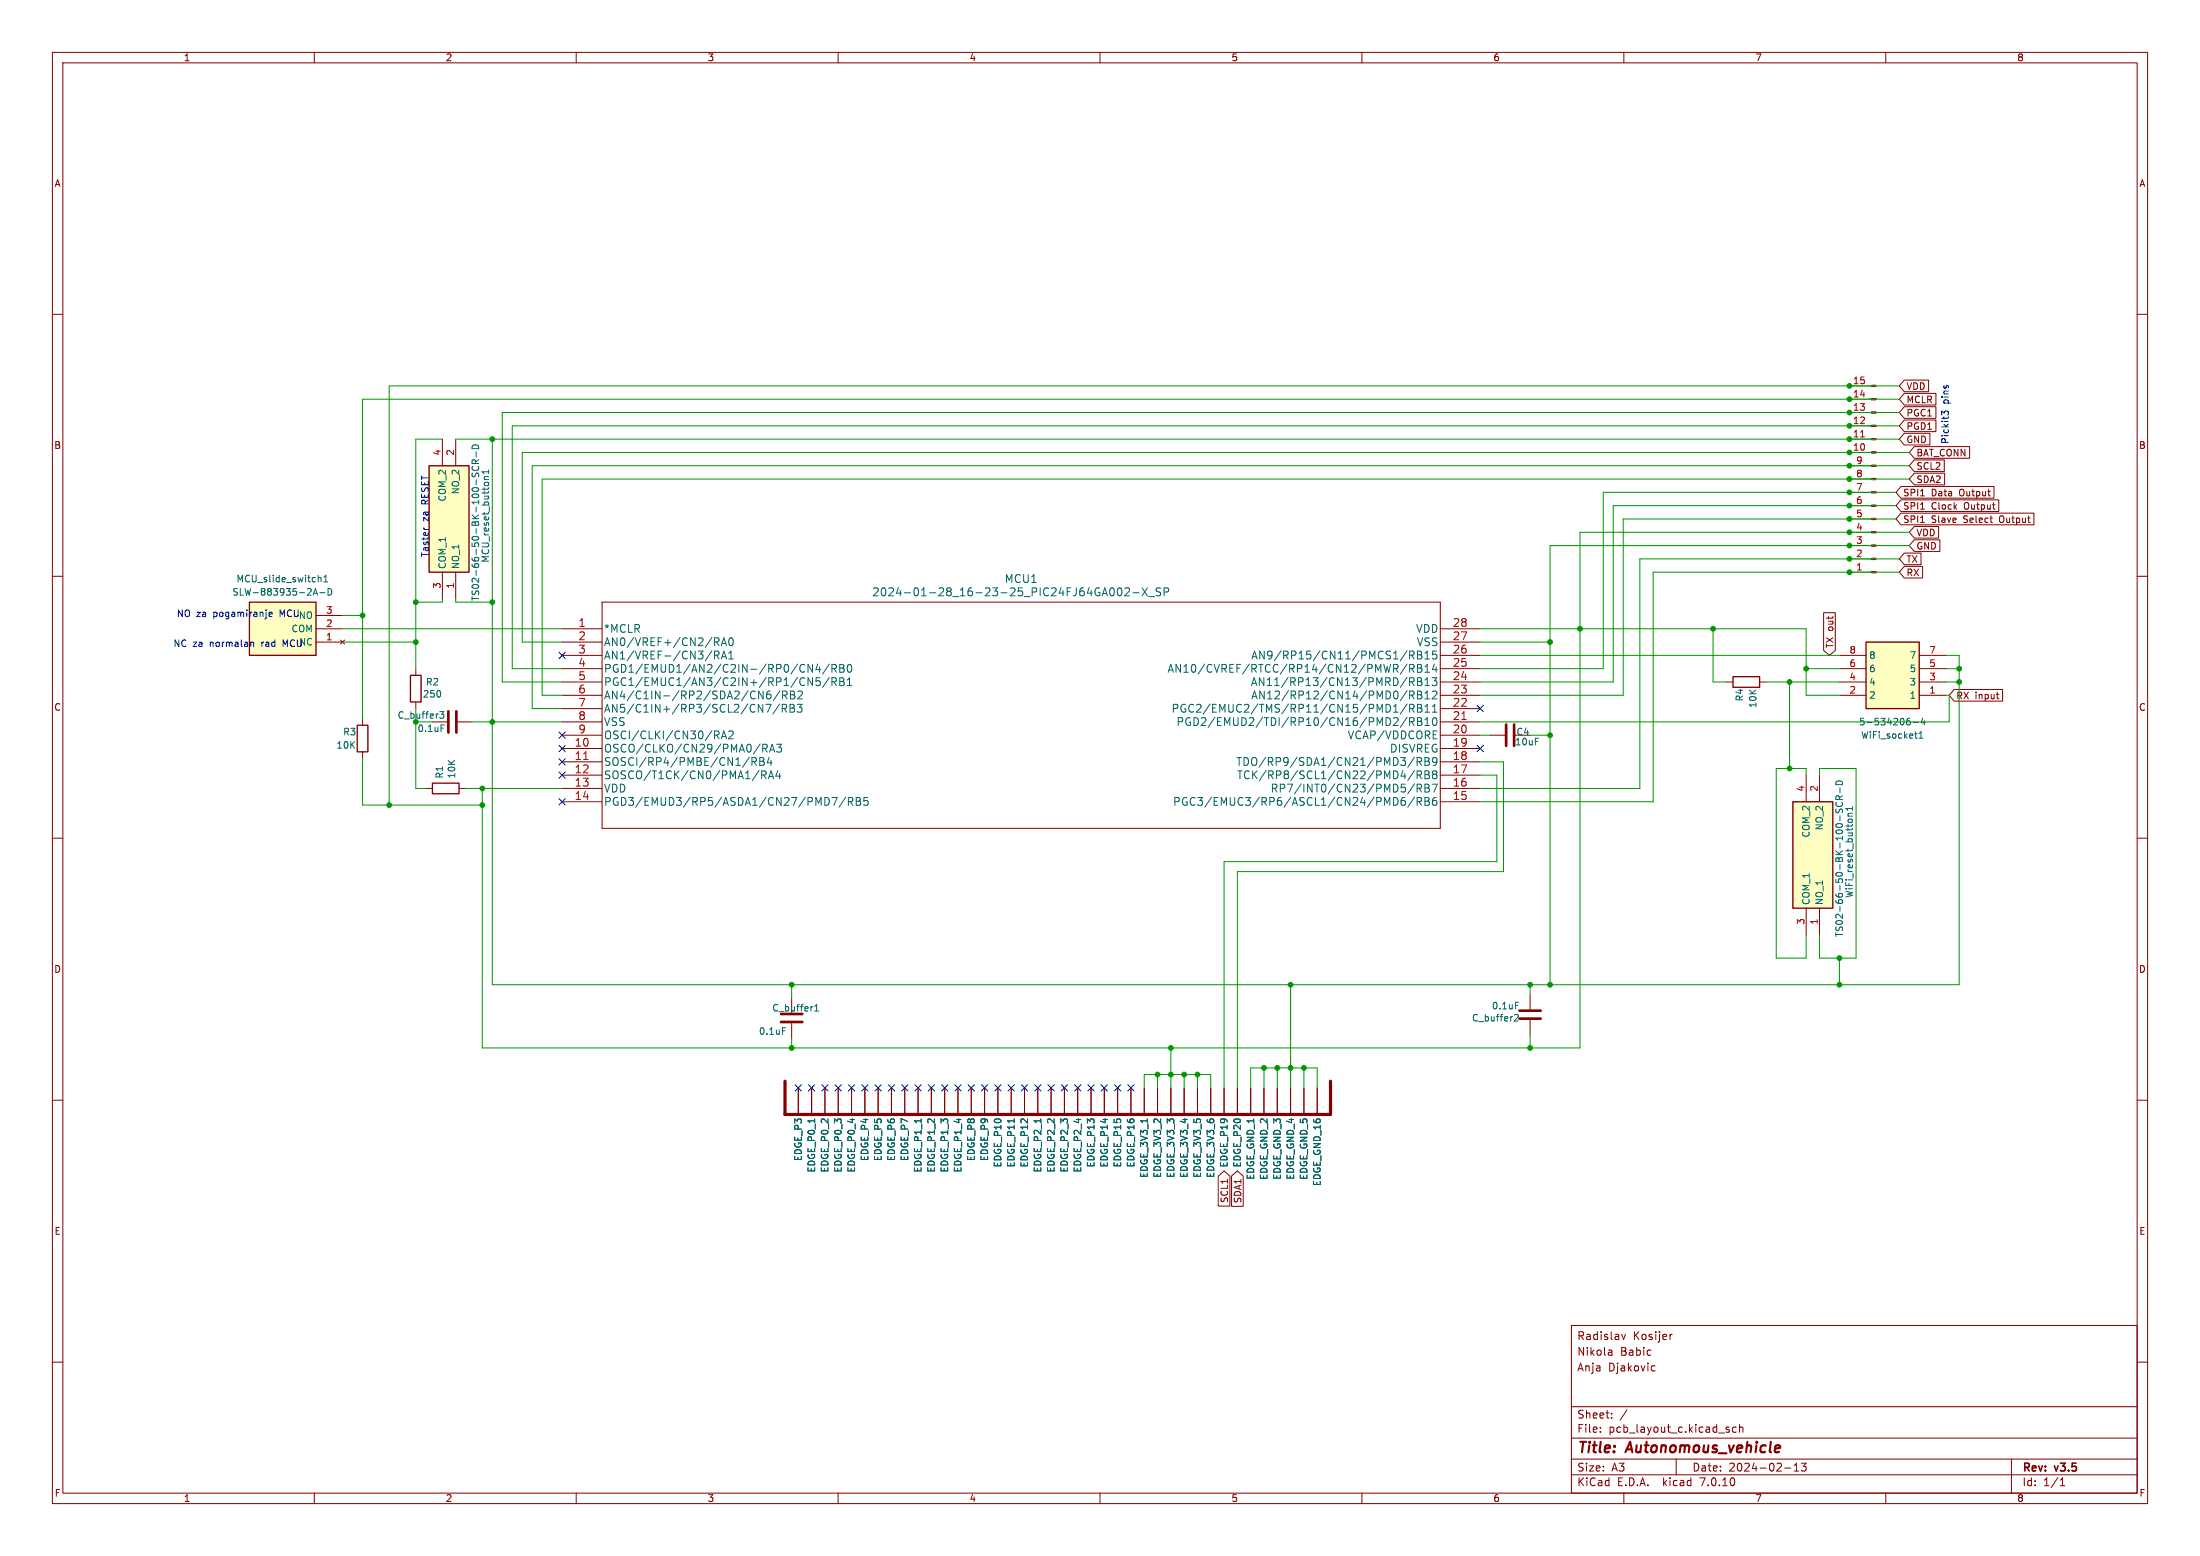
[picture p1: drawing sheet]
<svg xmlns="http://www.w3.org/2000/svg" width="420mm" height="297mm" viewBox="0 0 420 297" stroke-linecap="round" stroke-linejoin="round" font-family="sans-serif">
<g fill="none" stroke="#840000" stroke-width=".19">
<path d="M10 10h400v277h-400zM12 12h396v273h-396zM60 10v2M110 10v2M160 10v2M210 10v2M260 10v2M310 10v2M360 10v2M10 60h2M408 60h2M353.1 73.7h4.2"/>
<path d="M353.1 76.2h4.2M353.1 78.7h4.2M363.5 77.6h6.1v2.3h-6.1l-.9-1.2zM363.5 72.5h4.7v2.3h-4.7l-.9-1.1zM363.5 75.1h6.1v2.2h-6.1l-.9-1.1zM84.5 83.8v5.1M87 83.8v5.1M353.1 81.3h4.2M353.1 83.8h4.2M353.1 86.4h4.2M353.1 88.9h4.2M353.1 91.4h4.2"/>
<path d="M353.1 94h4.2M353.1 96.5h4.2M353.1 99.1h4.2M362.9 97.9h25.4v2.3h-25.4l-1-1.1zM362.9 95.4h18.7v2.2h-18.7l-1-1.1zM362.9 92.9h17.8v2.2h-17.8l-1-1.1zM363.5 82.7h4.9v2.2h-4.9l-.9-1.1zM363.5 80.2h6.1v2.2h-6.1l-.9-1.1zM365.4 90.3h5.8v2.3h-5.8l-.9-1.2zM365.4 87.8h5.8v2.2h-5.8l-.9-1.1zM365.4 85.2h10.6v2.3h-10.6l-.9-1.1zM366.6 99.7h.8"/>
<path d="M366.6 97.2h.8M366.6 94.7h.8M10 110h2M60.3 117.5h5.1M84.5 109.2v5.1M87 109.2v5.1M114.9 114.9h160.1v43.2h-160.1zM348.1 117h2.3v7.1l-1.2 1-1.1-1zM353.1 101.6h4.2M353.1 104.1h4.2M353.1 106.7h4.2M353.1 109.2h4.2"/>
<path d="M363.5 105.6h3.2v2.2h-3.2l-.9-1.1zM363.5 108.1h3.5v2.2h-3.5l-.9-1.1zM365.4 100.5h4.7v2.2h-4.7l-.9-1.1zM365.4 103h4.9v2.3h-4.9l-.9-1.2zM408 110h2M60.3 120h5.1M60.3 122.6h5.1M65 122.2l.8 .7M65.8 122.2l-.8 .7M69.2 137.2v1.2M79.4 127.6v1.3M79.4 134v1.3"/>
<path d="M82.5 137.8h2.8M87.4 137.8h2.8M107.3 130.2h7.6M107.3 132.7h7.6M107.3 127.6h7.6M107.3 125.1h7.6M107.3 137.8h7.6M107.3 120h7.6M107.3 122.6h7.6M107.3 135.3h7.6M275 130.2h7.6M275 132.7h7.6"/>
<path d="M275 127.6h7.6M275 125.1h7.6M275 137.8h7.6M275 120h7.6M275 122.6h7.6M275 135.3h7.6M329.6 130.2h1.2M335.9 130.2h1.3M351.2 130.2h5M351.2 132.7h5M351.2 127.6h5M351.2 125.1h5"/>
<path d="M366.4 130.2h5.1M366.4 132.7h5.1M366.4 127.6h5.1M366.4 125.1h5.1M373.1 131.6h9.2v2.2h-9.2l-1-1.1zM381.1 132.5h.5M381.3 133.3l.3 .1M10 160h2M69.2 143.5v1.3M81.3 150.5h1.2M87.6 150.5h1.3M107.3 140.3h7.6"/>
<path d="M107.3 150.5h7.6M107.3 142.9h7.6M107.3 145.4h7.6M107.3 148h7.6M107.3 153h7.6M275 140.3h7.6M275 150.5h7.6M275 142.9h7.6M275 145.4h7.6M275 148h7.6M275 153h7.6M284.5 140.3h2.8"/>
<path d="M344.8 148v5M347.3 148v5M408 160h2M344.8 173.4v5M347.3 173.4v5M151.1 190.5v2.8M151.1 195.3v2.8M292.1 189.9v2.8M292.1 194.7v2.8M10 210h2M152.4 207.6v5.1M154.9 207.6v5.1"/>
<path d="M157.5 207.6v5.1M160 207.6v5.1M162.6 207.6v5.1M165.1 207.6v5.1M167.6 207.6v5.1M170.2 207.6v5.1M172.7 207.6v5.1M175.3 207.6v5.1M177.8 207.6v5.1M180.3 207.6v5.1M182.9 207.6v5.1M185.4 207.6v5.1"/>
<path d="M188 207.6v5.1M190.5 207.6v5.1M193 207.6v5.1M195.6 207.6v5.1M198.1 207.6v5.1M200.7 207.6v5.1M203.2 207.6v5.1M205.7 207.6v5.1M208.3 207.6v5.1M210.8 207.6v5.1M213.4 207.6v5.1M215.9 207.6v5.1"/>
<path d="M218.4 207.6v5.1M221 207.6v5.1M223.5 207.6v5.1M226.1 207.6v5.1M228.6 207.6v5.1M231.1 207.6v5.1M233.7 207.6v5.1M236.2 207.6v5.1M238.8 207.6v5.1M241.3 207.6v5.1M243.8 207.6v5.1M246.4 207.6v5.1"/>
<path d="M248.9 207.6v5.1M251.5 207.6v5.1M408 210h2M232.6 224.5l1.1-1 1.1 1v5.7h-2.2zM235.1 224.5l1.1-1 1.1 1v5.8h-2.2zM10 260h2M300 253h108v32h-108zM307.2 257.7l.5 .1v.9M307.7 258.6l-.5 .1M307.7 258l-.5 .1M309.6 254.7l.3 1 .4-1M319.2 254.7l-.3 .1-.1 .2"/>
<path d="M408 260h2M300 278.5h108M300 274.5h108M300 268.5h108M305.5 273.2v.2M305.5 272.5v.1M307.7 270.5v.2M307.7 269.8v.1M310.6 269.1l-1.3 1.9M315.5 260.7l.4 .1M315.9 261.6l-.4 .1M320 278.5v3"/>
<path d="M329.7 272.9l.4 .1 .1 .2-.3 .2h-.2M329.7 272.4l.4 .1M331.4 272.5l-.4-.1-.3 .3 .2 .6h.5M332.1 272.5l.2-.1 .4 .1v.9M332.1 271.9v1.5M342.5 279.7l.4-.4v1.5M343.9 279.3h.9l-.5 .6 .4 .1v.6l-.2 .2-.6-.2M384 278.5v6.5M60 285v2M110 285v2M160 285v2M210 285v2"/>
<path d="M260 285v2M300 281.5h108M310 285v2M340.7 280.2h1.2M342.5 280.8h.9M360 285v2M393.3 283.6h.9M393.3 282.5l.4-.4v1.5"/>
</g>
<path d="M85.6 135.8v4M87.1 135.8v4M287.5 138.3v4.1M289.1 138.3v4.1M149.1 195.1h4.1M149.1 193.5h4.1M290.1 192.9h4M290.1 194.4h4" fill="none" stroke="#840000" stroke-width=".51"/>
<g fill="none" stroke="#006464" stroke-width=".19">
<path d="M90.2 90.3l-.1 .5 .3 .2 .3-.1 .2-.5h.4l.1 .1-.1 .5M90.2 89a.6 .6 0 0 0 .5 .9 .6 .6 0 0 0 .7-.6l-.1-.3M90.3 85a.66 .66 0 0 1 .8 0 .66 .66 0 0 1 .3 .6h-1.3zM90.8 88.5l-.1-.6-.2-.1h-.3l-.1 .7h1.3M90.9 86.2v1M90.9 91.6v.9M91.4 87.8l-.6 .4M93.3 91h-.8v.4M93.3 89.7v.7M93.3 90h-1.3l.4 .4M59.8 113.6l.4-1.3 .4 1.3M59.9 113.2h.6"/>
<path d="M60.8 110.3h.4l.1 .8M61.1 113.1h.9M61.8 111.1h.8M61.8 110.2l.4-.4v1.3M62.6 112.3a.64 .64 0 0 1 .8 .7 .64 .64 0 0 1-.8 .6zM212.1 112.3l.1-.1a.81 .81 0 0 1 .5 .8 .81 .81 0 0 1-.5 .7h-.1M213.5 112.3l.2-.1a.81 .81 0 0 1 .5 .8 .81 .81 0 0 1-.5 .7l-.2-.1-.2-.5zM214.8 112.3l.5-.1 .3 .1v.3l-.9 1.1h.9M216.3 113.1h1.1M218 112.2l1 1.5M219 112.2l-1 1.5M219.3 113.9h1.1"/>
<path d="M221.6 112.3l-.6-.1-.2 .1v.5l.6 .3 .2 .3-.3 .3h-.6M222.2 113l.8-.1 .1-.2-.1-.4-.2-.1h-.6v1.5M84 135.8h.7l-.4 .5 .4 .1v.6l-.2 .1-.5-.1M84.2 138.4h.6M135.9 124.2l-1.3 1.9M136.4 121.7h.6l.3 .3-.2 .5h-.7M136.4 125.1l.7-.1 .2-.2-.1-.4-.2-.1h-.6v1.5M136.4 139.5h.6l.3 .3-.2 .4-.7 .1M136.8 122.5l.5 .7M136.8 125.1l.5 .7M137.7 123.2l.5-1.5 .5 1.5M137.7 125.8l.5-1.5 .5 1.5"/>
<path d="M137.8 122.8h.8M137.8 125.4h.8M139.1 139.7l.6-.2 .2 .2 .1 .2-.9 1.1h.9M139.1 125.8h.9M139.1 124.7l.5-.4v1.5M139.3 121.9l.2-.2a.8 .8 0 0 1 .5 .8 .8 .8 0 0 1-.5 .7l-.2-.1-.2-.4zM146.2 134.4h1l-.7 1.5M146.8 131.9l-.2 .1a1.01 1.01 0 0 0 0 1.4l.5-.1 .1-.5-.3-.3h-.4l-.2 .3M148.8 134.4l-1.3 1.9M148.9 131.8l-1.3 2M149.3 135.2h.7l.2-.3-.1-.3-.2-.2h-.6v1.5M149.4 131.9v1.5"/>
<path d="M149.7 135.2l.5 .7M149.8 132.7l.5 .7M150 131.9l.3 .3-.1 .3-.2 .2h-.6M150.8 134.4h.5l.2 .2 .1 .3-.3 .3a.4 .4 0 0 1 .4 .3 .4 .4 0 0 1-.3 .4h-.6zM150.8 135.2h.5M150.9 131.9v1.5h.6l.3-.3a.39 .39 0 0 0-.4-.5M150.9 132.6h.5M151.4 131.9l.3 .3-.1 .3-.2 .1M152.2 134.4h.9l-.5 .6 .4 .2v.6l-.2 .1-.6-.1M152.5 131.9l-.2 .1M152.9 131.9l.3 .3-.1 .3-.8 .9h.9M154.3 129.4l.8 1.5v-1.5"/>
<path d="M155.1 126.8v1.5l-.8-1.5v1.5M156.1 126.8l-.3 1h.9M156.5 127.3v1M156.5 129.4h-.7v.7l.2-.2 .5 .1 .1 .2-.1 .5-.2 .2-.5-.2M158.3 126.8l-1.3 1.9M158.3 129.3l-1.3 1.9M158.8 130.1h.7l.2-.2-.1-.4-.2-.1h-.6v1.5M158.8 127.6l.7-.1 .2-.2-.1-.3-.2-.2h-.6v1.5M159.2 127.6l.5 .7M159.2 130.1l.5 .8M160.3 129.4h.5l.2 .1 .1 .3-.3 .3a.4 .4 0 0 1 .4 .3 .4 .4 0 0 1-.3 .5h-.6zM160.3 130.1h.5"/>
<path d="M160.3 126.8h.5l.2 .2 .1 .2-.3 .3a.4 .4 0 0 1 .4 .4 .4 .4 0 0 1-.3 .4h-.6zM160.3 127.5h.5M161.7 130.9h.9M161.7 129.8l.5-.4v1.5M161.9 127l.2-.2a.8 .8 0 0 1 .5 .8 .8 .8 0 0 1-.5 .7l-.2-.1-.2-.5zM266 135.9h.9M266.3 137l.5 .1 .1 .3-.9 1.1h.9M266.3 134.7l.2-.3v1.5M268.6 136.9l-1.3 1.9M268.6 134.4l-1.3 1.9M268.6 131.8l-1.3 2M268.6 126.8l-1.3 1.9"/>
<path d="M269.1 137.8l.7-.1 .2-.2-.1-.4-.2-.1h-.6v1.5M269.1 125.1l.7-.1 .2-.2-.1-.4-.2-.1h-.6v1.5M269.1 127.6l.7-.1 .2-.2-.1-.3-.2-.2h-.6v1.5M269.1 130.1h.7l.2-.2-.1-.4-.2-.1h-.6v1.5M269.1 132.7l.7-.1 .2-.2-.1-.4-.2-.1h-.6v1.5M269.1 135.2h.7l.2-.3-.1-.3-.2-.2h-.6v1.5M269.5 137.8l.5 .7M269.5 135.2l.5 .7M269.5 132.7l.5 .7M269.5 130.1l.5 .8M269.5 127.6l.5 .7M269.5 125.1l.5 .7"/>
<path d="M270.6 126.8h.5l.2 .2 .1 .2-.3 .3a.4 .4 0 0 1 .4 .4 .4 .4 0 0 1-.3 .4h-.6zM270.6 129.4h.5l.2 .1 .1 .3-.3 .3a.4 .4 0 0 1 .4 .3 .4 .4 0 0 1-.3 .5h-.6zM270.6 131.9h.5l.2 .1 .1 .3-.3 .3a.4 .4 0 0 1 .4 .4 .4 .4 0 0 1-.3 .4h-.6zM270.6 134.4h.5l.2 .2 .1 .3-.3 .3a.4 .4 0 0 1 .4 .3 .4 .4 0 0 1-.3 .4h-.6zM270.6 137h.5l.2 .1 .1 .3-.3 .3a.4 .4 0 0 1 .4 .4 .4 .4 0 0 1-.3 .4h-.6zM270.6 124.3v1.5h.6l.3-.3a.39 .39 0 0 0-.4-.5M270.6 137.7h.5M270.6 135.2h.5M270.6 132.6h.5M270.6 130.1h.5M270.6 127.5h.5M270.6 125h.5"/>
<path d="M271.1 124.3l.3 .3-.1 .3-.2 .1M272 138.5h.9M272 124.7l.5-.4v1.5M272 127.2l.5-.4v1.5M272 129.8l.5-.4v1.5M272 132.3l.5-.4v1.5M272 134.9l.5-.5v1.5M272 137.4l.5-.4v1.5M272 135.9h.9M272 133.4h.9M272 130.9h.9M272 128.3h.9"/>
<path d="M272 125.8h.9M273.4 129.4h.9l-.5 .5 .4 .2v.6l-.2 .2-.6-.2M273.5 132l.5-.1 .2 .1 .1 .3-.9 1.1h.9M273.5 135.9h.8M273.5 134.9l.4-.5v1.5M273.5 124.3v.7l.2-.1h.5l.1 .6-.3 .3-.5-.2M273.7 137.1l.1-.1a.8 .8 0 0 1 .5 .7 .8 .8 0 0 1-.5 .8 1 1 0 0 1-.1-1.4zM273.8 126.8l-.3 1h.9M274.2 127.3v1M364.2 137.6h.4l.1 .2-.1 .5-.4 .1M364.3 137.1h.3M365.2 137.9h1"/>
<path d="M367.1 137l-.3 1h.7M367.4 137.5v.9M136.8 140.3l.5 .7M137.7 141l.5-1.5 .5 1.5M137.8 140.6h.8M143 144.5l-1.2 2M143.5 144.6v1.5M143.9 145.4l.5 .7M144.1 144.6l.3 .3-.1 .3-.2 .2h-.6M145 144.6h.5l.3 .1v.3l-.3 .3a.4 .4 0 0 1 .4 .4 .4 .4 0 0 1-.3 .4h-.6zM145 145.3h.5M145.1 142l-1.3 1.9"/>
<path d="M145.4 147.9h.7l.2-.3-.1-.3-.2-.2h-.6v1.5M145.6 142.8h.7l.2-.2-.1-.4-.2-.1h-.6v1.5M145.8 147.9l.5 .7M146 142.8l.5 .8M146.7 148.6l.5-1.5 .5 1.5M146.8 144.5l-.3 1.1h.9M146.8 148.2h.7M146.9 143.6l.5-1.5 .5 1.5M147 143.1h.8M147.2 145.1v1M148.3 142.1h.9l-.5 .5 .4 .2v.6l-.2 .2-.6-.2M148.5 147.1l-.4 1h.9"/>
<path d="M148.8 147.6v1M158.8 152.2h1l-.6 1.5M161.5 152.2l-1.3 1.9M162 153l.7-.1 .1-.2-.1-.3-.2-.2h-.5v1.5M162.3 153l.5 .7M163.5 152.2h.5l.2 .2v.2l-.2 .3a.4 .4 0 0 1 .3 .4 .4 .4 0 0 1-.3 .4h-.5zM163.5 152.9h.5M165.7 152.2h-.7l-.1 .7 .2-.1 .5 .1 .1 .2v.5l-.2 .1-.6-.1M266.8 152.6v.8M267.5 148.1h.9M267.9 152.2l-.2 .1a1.01 1.01 0 0 0 0 1.4l.5-.1 .1-.5-.3-.3h-.3l-.2 .3M270 152.2l-1.3 1.9"/>
<path d="M270 149.6l-1.3 1.9M270 147.1l-1.3 1.9M270 144.5l-1.3 2M270.5 147.9h.7l.2-.3-.1-.3-.2-.2h-.6v1.5M270.5 153l.7-.1 .2-.2-.1-.3-.2-.2h-.6v1.5M270.5 144.6v1.5M270.5 150.5l.7-.1 .2-.2-.1-.4-.2-.1h-.6v1.5M270.9 153l.5 .7M270.9 150.5l.5 .7M270.9 147.9l.5 .7M270.9 145.4l.5 .7M271.1 144.6l.3 .3-.1 .3-.2 .2h-.6"/>
<path d="M272 144.6v1.5h.6l.3-.3a.39 .39 0 0 0-.4-.5M272 145.3h.5M272 147.1h.5l.2 .2 .1 .3-.3 .3a.4 .4 0 0 1 .4 .3 .4 .4 0 0 1-.3 .4h-.6zM272 152.2h.5l.2 .2 .1 .2-.3 .3a.4 .4 0 0 1 .4 .4 .4 .4 0 0 1-.3 .4h-.6zM272 152.9h.5M272 149.7h.5l.2 .1 .1 .3-.3 .3a.4 .4 0 0 1 .4 .4 .4 .4 0 0 1-.3 .4h-.6zM272 150.4h.5M272 147.9h.5M272.5 144.6l.3 .3-.1 .3-.2 .1M273.4 149.7h1l-.7 1.5M273.7 147.8l-.2-.3 .2-.4h.3l.3 .3-.3 .4M273.7 144.6l-.2 .3v.5l.5 .1 .3-.3"/>
<path d="M273.7 147.8l-.2 .3v.4l.2 .1h.3l.3-.2v-.3l-.3-.3M273.7 147.8h.3M274 144.6l.2 .1a.99 .99 0 0 1-.3 1.4h-.3M274.2 152.2a.59 .59 0 0 0-.7 .7v.5l.1 .2 .4 .1 .2-.1 .1-.5-.1-.2-.5-.1-.2 .3M350.5 154.4v.5l.2 .3 .3-.2 .3-.5h.3l.1 .2v.5M350.5 149.3a.68 .68 0 0 1 .8-.2 .68 .68 0 0 1 .4 .7h-1.2zM350.6 153.2a.6 .6 0 0 0 .4 .8 .6 .6 0 0 0 .7-.6l-.1-.2M351.1 152.6v-.6l-.2-.1h-.3l-.1 .7h1.2M351.3 150.4v.9M351.3 155.7v1M351.7 151.9l-.6 .4M352.8 155.8h.8"/>
<path d="M353.6 155.2l-.7 .1-.1 .3 .1 .2M353.6 154v.7M353.6 154.3h-1.2l.3 .4M366.4 140.9h.7M366.4 140l.3-.4v1.3M149.4 196.2h.6M155.5 193h.8M155.5 192.1l.4-.4v1.3M289.2 193.7l.4-.1 .2 .4-.7 .9h.7M289.3 191.3h.6"/>
</g>
<path d="M81.9 88.9h7.6v20.3h-7.6zM47.6 114.9h12.7v10.2h-12.7zM68.2 138.4h2v5.1h-2zM78.4 128.9h2v5.1h-2zM330.8 129.2h5.1v2h-5.1zM356.2 122.6h10.2v12.7h-10.2zM82.5 149.5h5.1v2h-5.1zM342.3 153h7.6v20.4h-7.6z" fill="none" stroke="#840000" stroke-width=".25"/>
<g fill="#ffffc2" stroke="#ffffc2" stroke-width=".19">
<path d="M356.2 122.6h10.2v12.7h-10.2z"/>
<path d="M342.3 153h7.6v20.4h-7.6z"/>
<path d="M81.9 88.9h7.6v20.3h-7.6z"/>
<path d="M47.6 114.9h12.7v10.2h-12.7z"/>
</g>
<g fill="#840000" stroke="#840000" stroke-width=".19">
<path d="M357.3 73.5h.8v.3h-.8z"/>
<path d="M357.3 76.1h.8v.2h-.8z"/>
<path d="M357.3 78.6h.8v.3h-.8z"/>
<path d="M357.3 81.2h.8v.2h-.8z"/>
<path d="M357.3 83.7h.8v.2h-.8z"/>
<path d="M357.3 86.2h.8v.3h-.8z"/>
<path d="M357.3 88.8h.8v.2h-.8z"/>
<path d="M357.3 91.3h.8v.3h-.8z"/>
<path d="M357.3 93.9h.8v.2h-.8z"/>
<path d="M357.3 96.4h.8v.2h-.8z"/>
<path d="M357.3 98.9h.8v.3h-.8z"/>
<path d="M357.3 101.5h.8v.2h-.8z"/>
<path d="M357.3 104h.8v.3h-.8z"/>
<path d="M357.3 106.6h.8v.2h-.8z"/>
<path d="M357.3 109.1h.8v.2h-.8z"/>
</g>
<path d="M355.2 83.4h.7M279 137.3h.9M111.4 145h.9" fill="none" stroke="#a90000" stroke-width=".19"/>
<path d="M149.9 206.4v6.3h104.1v-6.3" fill="none" stroke="#840000" stroke-width=".61"/>
<path d="M371.9 79.2v-.5l-.1-.2h-.5l-.1 .4-.5-.4v.7M51.4 117.3l.6-.1-.1-.3-.4-.1-.1 .2v.6h.5M80.9 100.7v.1M47.9 122.6h.5v.8" fill="none" stroke="#0000c2" stroke-width=".19"/>
<g fill="none" stroke="#009600" stroke-width=".19">
<path d="M362.6 78.7h-266.7v51.5h11.4M362.6 76.2h-293.4v61M362.6 73.7h-288.3v80M84.5 83.8h-5.1v43.8M87 83.8h275.6M94 83.8v104.2h280v-62.9h-2.5M361.9 96.5h-53.9v33.7h-25.4M361.9 99.1h-52v33.6h-27.3M361.9 94h-55.8v33.6h-23.5M362.6 81.3h-264.8v46.3h9.5M364.5 91.4h-261v41.3h3.8M364.5 86.4h-264.8v36.2h7.6"/>
<path d="M364.5 88.9h-262.9v46.4h5.7M65.4 117.5h3.8M84.5 114.3v.6h-5.1M87 114.3v.6h7M362.6 109.2h-47v43.8h-33M362.6 106.7h-49.5v43.8h-30.5M364.5 101.6h-62.9v98.4h-209.5v-49.5M364.5 104.1h-68.6v83.9M65.4 122.6h14M65.4 120h41.9M79.4 137.8h3.1M79.4 135.3v15.2h1.9"/>
<path d="M90.2 137.8h17.1M282.6 120h62.2v12.7h6.4M282.6 125.1h68.6M282.6 122.6h13.3M327 120v10.2h2.6M337.2 130.2h14M341.6 130.2v16.5M344.8 127.6h6.4M371.5 130.2h2.5M371.5 132.7h.6v5.1h-89.5M371.5 127.6h2.5M69.2 144.8v8.9h22.9"/>
<path d="M88.9 150.5h18.4M282.6 148h3.1v16.5h-52v43.1M282.6 145.4h4.4v21h-50.8v41.2M282.6 140.3h1.9M292.1 140.3h3.8M344.8 148v-1.3h-5.7v36.2h5.7v-4.5M347.3 148v-1.3h7v36.2h-7v-4.5M151.1 188v2.5M151.1 198.1v1.9M246.4 188v19.6M292.1 188v1.9M292.1 197.5v2.5"/>
<path d="M351.2 182.9v5.1M218.4 207.6v-2.5h12.7v2.5M221 205.1v2.5M223.5 200v7.6M226.1 205.1v2.5M228.6 205.1v2.5M238.8 207.6v-3.8h12.7v3.8M241.3 203.8v3.8M243.8 203.8v3.8M248.9 203.8v3.8"/>
</g>
<g fill="none" stroke="#000084" stroke-width=".19">
<path d="M106.7 139.7l1.2 1.2M106.7 124.5l1.2 1.2M107.9 139.7l-1.2 1.2M107.9 124.5l-1.2 1.2M282 134.6l1.2 1.3M283.2 134.6l-1.2 1.3M106.7 142.3l1.2 1.2M106.7 147.3l1.2 1.3M106.7 144.8l1.2 1.2M106.7 152.4l1.2 1.2M107.9 142.3l-1.2 1.2M107.9 147.3l-1.2 1.3"/>
<path d="M107.9 144.8l-1.2 1.2M107.9 152.4l-1.2 1.2M282 142.3l1.2 1.2M283.2 142.3l-1.2 1.2M151.8 207l1.2 1.3M153 207l-1.2 1.3M154.3 207l1.2 1.3M155.5 207l-1.2 1.3M156.9 207l1.2 1.3M158.1 207l-1.2 1.3M159.4 207l1.2 1.3M160.6 207l-1.2 1.3"/>
<path d="M162 207l1.2 1.3M163.2 207l-1.2 1.3M164.5 207l1.2 1.3M165.7 207l-1.2 1.3M167 207l1.2 1.3M168.2 207l-1.2 1.3M169.6 207l1.2 1.3M170.8 207l-1.2 1.3M172.1 207l1.2 1.3M173.3 207l-1.2 1.3M174.7 207l1.2 1.3M175.9 207l-1.2 1.3"/>
<path d="M177.2 207l1.2 1.3M178.4 207l-1.2 1.3M179.7 207l1.2 1.3M180.9 207l-1.2 1.3M182.3 207l1.2 1.3M183.5 207l-1.2 1.3M184.8 207l1.2 1.3M186 207l-1.2 1.3M187.4 207l1.2 1.3M188.6 207l-1.2 1.3M189.9 207l1.2 1.3M191.1 207l-1.2 1.3"/>
<path d="M192.4 207l1.2 1.3M193.6 207l-1.2 1.3M195 207l1.2 1.3M196.2 207l-1.2 1.3M197.5 207l1.2 1.3M198.7 207l-1.2 1.3M200.1 207l1.2 1.3M201.3 207l-1.2 1.3M202.6 207l1.2 1.3M203.8 207l-1.2 1.3M205.1 207l1.2 1.3M206.3 207l-1.2 1.3"/>
<path d="M207.7 207l1.2 1.3M208.9 207l-1.2 1.3M210.2 207l1.2 1.3M211.4 207l-1.2 1.3M212.8 207l1.2 1.3M214 207l-1.2 1.3M215.3 207l1.2 1.3M216.5 207l-1.2 1.3"/>
</g>
<g fill="#009600" stroke="#009600" stroke-width=".19">
<circle cx="221" cy="205.1" r=".46"/>
<circle cx="243.8" cy="203.8" r=".46"/>
<circle cx="292.1" cy="200" r=".46"/>
<circle cx="292.1" cy="188" r=".46"/>
<circle cx="228.6" cy="205.1" r=".46"/>
<circle cx="246.4" cy="203.8" r=".46"/>
<circle cx="248.9" cy="203.8" r=".46"/>
<circle cx="223.5" cy="205.1" r=".46"/>
<circle cx="223.5" cy="200" r=".46"/>
<circle cx="226.1" cy="205.1" r=".46"/>
<circle cx="246.4" cy="188" r=".46"/>
<circle cx="241.3" cy="203.8" r=".46"/>
<circle cx="374" cy="130.2" r=".46"/>
<circle cx="341.6" cy="146.7" r=".46"/>
<circle cx="351.2" cy="182.9" r=".46"/>
<circle cx="351.2" cy="188" r=".46"/>
<circle cx="295.9" cy="188" r=".46"/>
<circle cx="374" cy="127.6" r=".46"/>
<circle cx="92.1" cy="150.5" r=".46"/>
<circle cx="92.1" cy="153.7" r=".46"/>
<circle cx="74.3" cy="153.7" r=".46"/>
<circle cx="151.1" cy="200" r=".46"/>
<circle cx="151.1" cy="188" r=".46"/>
<circle cx="301.6" cy="120" r=".46"/>
<circle cx="295.9" cy="122.6" r=".46"/>
<circle cx="295.9" cy="140.3" r=".46"/>
<circle cx="327" cy="120" r=".46"/>
<circle cx="344.8" cy="127.6" r=".46"/>
<circle cx="341.6" cy="130.2" r=".46"/>
<circle cx="353.1" cy="76.2" r=".46"/>
<circle cx="353.1" cy="78.7" r=".46"/>
<circle cx="353.1" cy="81.3" r=".46"/>
<circle cx="353.1" cy="73.7" r=".46"/>
<circle cx="353.1" cy="88.9" r=".46"/>
<circle cx="353.1" cy="94" r=".46"/>
<circle cx="353.1" cy="91.4" r=".46"/>
<circle cx="353.1" cy="96.5" r=".46"/>
<circle cx="353.1" cy="83.8" r=".46"/>
<circle cx="353.1" cy="86.4" r=".46"/>
<circle cx="353.1" cy="101.6" r=".46"/>
<circle cx="353.1" cy="104.1" r=".46"/>
<circle cx="353.1" cy="109.2" r=".46"/>
<circle cx="353.1" cy="99.1" r=".46"/>
<circle cx="353.1" cy="106.7" r=".46"/>
<circle cx="79.4" cy="122.6" r=".46"/>
<circle cx="79.4" cy="137.8" r=".46"/>
<circle cx="94" cy="137.8" r=".46"/>
<circle cx="69.2" cy="117.5" r=".46"/>
<circle cx="79.4" cy="114.9" r=".46"/>
<circle cx="94" cy="83.8" r=".46"/>
<circle cx="94" cy="114.9" r=".46"/>
</g>
<g font-size="2.8" fill="#840000">
<text x="301" y="277.9">Title:</text>
<text x="310.6" y="277.9">Autonomous_vehicle</text>
</g>
<g font-size="2.1" fill="#006464">
<text x="191.7" y="111.5">MCU1</text>
<text x="166.4" y="114">2024-01-28_16-23-25_PIC24FJ64GA002-X_SP</text>
<text x="115.2" y="121">*MCLR</text>
<text x="115.2" y="123.5">AN0/VREF+/CN2/RA0</text>
<text x="270.3" y="121">VDD</text>
<text x="270.4" y="123.5">VSS</text>
<text x="115.2" y="126.1">AN1/VREF-/CN3/RA1</text>
<text x="115.2" y="128.6">PGD1/EMUD1/AN2/C2IN-/RP0/CN4/RB0</text>
<text x="115.2" y="131.2">PGC1/EMUC1/AN3/C2IN+/RP1/CN5/RB1</text>
<text x="222.8" y="128.6">AN10/CVREF/RTCC/RP14/CN12/PMWR/RB14</text>
<text x="238.7" y="131.2">AN11/RP13/CN13/PMRD/RB13</text>
<text x="238.8" y="126.1">AN9/RP15/CN11/PMCS1/RB15</text>
<text x="115.2" y="133.7">AN4/C1IN-/RP2/SDA2/CN6/RB2</text>
<text x="115.2" y="136.2">AN5/C1IN+/RP3/SCL2/CN7/RB3</text>
<text x="223.6" y="136.2">PGC2/EMUC2/TMS/RP11/CN15/PMD1/RB11</text>
<text x="238.8" y="133.7">AN12/RP12/CN14/PMD0/RB12</text>
<text x="115.2" y="143.9">OSCO/CLKO/CN29/PMA0/RA3</text>
<text x="115.2" y="138.8">VSS</text>
<text x="115.2" y="141.3">OSCI/CLKI/CN30/RA2</text>
<text x="224.5" y="138.8">PGD2/EMUD2/TDI/RP10/CN16/PMD2/RB10</text>
<text x="257.2" y="141.3">VCAP/VDDCORE</text>
<text x="265.3" y="143.9">DISVREG</text>
<text x="115.2" y="146.4">SOSCI/RP4/PMBE/CN1/RB4</text>
<text x="115.2" y="148.9">SOSCO/T1CK/CN0/PMA1/RA4</text>
<text x="235.9" y="146.4">TDO/RP9/SDA1/CN21/PMD3/RB9</text>
<text x="236.1" y="148.9">TCK/RP8/SCL1/CN22/PMD4/RB8</text>
<text x="115.2" y="151.5">VDD</text>
<text x="115.2" y="154">PGD3/EMUD3/RP5/ASDA1/CN27/PMD7/RB5</text>
<text x="223.9" y="154">PGC3/EMUC3/RP6/ASCL1/CN24/PMD6/RB6</text>
<text x="242.5" y="151.5">RP7/INT0/CN23/PMD5/RB7</text>
</g>
<g font-size="2.1" fill="#a90000">
<text x="110.3" y="119.8">1</text>
<text x="277.3" y="119.8">28</text>
<text x="110.3" y="122.3">2</text>
<text x="110.3" y="124.8">3</text>
<text x="277.3" y="124.8">26</text>
<text x="277.3" y="122.3">27</text>
<text x="110.3" y="127.4">4</text>
<text x="110.3" y="129.9">5</text>
<text x="277.3" y="129.9">24</text>
<text x="277.3" y="127.4">25</text>
<text x="110.3" y="132.5">6</text>
<text x="110.3" y="135">7</text>
<text x="110.3" y="137.5">8</text>
<text x="277.3" y="137.5">21</text>
<text x="277.3" y="135">22</text>
<text x="277.3" y="132.5">23</text>
<text x="109.6" y="142.6">10</text>
<text x="110.3" y="140.1">9</text>
<text x="277.3" y="142.6">19</text>
<text x="277.3" y="140.1">20</text>
<text x="109.6" y="145.2">11</text>
<text x="109.6" y="147.7">12</text>
<text x="277.3" y="147.7">17</text>
<text x="277.3" y="145.2">18</text>
<text x="109.6" y="150.2">13</text>
<text x="109.6" y="152.8">14</text>
<text x="277.3" y="152.8">15</text>
<text x="277.3" y="150.2">16</text>
</g>
<g font-size="2.1" fill="#840000">
<text x="301" y="256">Radislav</text>
<text x="311.7" y="256">Kosijer</text>
<text x="301" y="262">Anja</text>
<text x="301" y="259">Nikola</text>
<text x="307" y="262">Djakovic</text>
<text x="309.3" y="259">Babic</text>
<text x="301" y="273.7">File:</text>
<text x="301" y="271">Sheet:</text>
<text x="307.1" y="273.7">pcb_layout_c.kicad_sch</text>
<text x="301" y="281.1">Size:</text>
<text x="307.6" y="281.1">A3</text>
<text x="323" y="281.1">Date:</text>
<text x="330" y="281.1">2024-02-13</text>
<text x="386" y="281.3">Rev:</text>
<text x="392.4" y="281.3">v3.5</text>
<text x="301" y="283.9">KiCad</text>
<text x="308.7" y="283.9">E.D.A.</text>
<text x="317.6" y="283.9">kicad</text>
<text x="324.8" y="283.9">7.0.10</text>
<text x="386" y="283.9">Id:</text>
<text x="390.1" y="283.9">1/1</text>
</g>
<g font-size="1.8" fill="#840000">
<text x="35" y="11.9">1</text>
<text x="85" y="11.9">2</text>
<text x="135" y="11.9">3</text>
<text x="185" y="11.9">4</text>
<text x="235" y="11.9">5</text>
<text x="285" y="11.9">6</text>
<text x="335" y="11.9">7</text>
<text x="385" y="11.9">8</text>
<text x="10.3" y="35.9">A</text>
<text x="408.3" y="35.9">A</text>
<text x="363.9" y="74.6">VDD</text>
<text x="363.9" y="77.2">MCLR</text>
<text x="363.9" y="79.7">PGC1</text>
<text x="363.9" y="82.2">PGD1</text>
<text x="10.3" y="85.9">B</text>
<text x="363.9" y="84.8">GND</text>
<text x="365.8" y="89.9">SCL2</text>
<text x="365.8" y="87.3">BAT_CONN</text>
<text x="408.2" y="85.9">B</text>
<text x="363.2" y="94.9">SPI1</text>
<text x="365.8" y="92.4">SDA2</text>
<text x="368.7" y="94.9">Data</text>
<text x="374.1" y="94.9">Output</text>
<text x="363.2" y="100">SPI1</text>
<text x="363.2" y="97.5">SPI1</text>
<text x="368.7" y="100">Slave</text>
<text x="368.7" y="97.5">Clock</text>
<text x="374.9" y="100">Select</text>
<text x="375.1" y="97.5">Output</text>
<text x="382" y="100">Output</text>
<text x="363.9" y="107.6">TX</text>
<text x="365.8" y="102.6">VDD</text>
<text x="365.8" y="105.1">GND</text>
<text x="363.9" y="110.2">RX</text>
<text x="350.2" y="123.8" transform="rotate(-90 350.2 123.8)">TX out</text>
<text x="10.3" y="135.9">C</text>
<text x="373.4" y="133.7">RX input</text>
<text x="408.2" y="135.9">C</text>
<text x="10.3" y="185.9">D</text>
<text x="408.2" y="185.9">D</text>
<text x="234.6" y="229.7" transform="rotate(-90 234.6 229.7)">SCL1</text>
<text x="237.2" y="229.8" transform="rotate(-90 237.2 229.8)">SDA1</text>
<text x="10.3" y="235.9">E</text>
<text x="408.3" y="235.9">E</text>
<text x="10.3" y="285.9">F</text>
<text x="35" y="286.9">1</text>
<text x="85" y="286.9">2</text>
<text x="135" y="286.9">3</text>
<text x="185" y="286.9">4</text>
<text x="235" y="286.9">5</text>
<text x="285" y="286.9">6</text>
<text x="335" y="286.9">7</text>
<text x="385" y="286.9">8</text>
<text x="408.3" y="285.9">F</text>
</g>
<g font-size="1.8" fill="#a90000">
<text x="353.7" y="75.9">14</text>
<text x="353.7" y="73.4">15</text>
<text x="353.7" y="83.6">11</text>
<text x="353.7" y="81">12</text>
<text x="353.7" y="78.5">13</text>
<text x="84.2" y="87.1" transform="rotate(-90 84.2 87.1)">4</text>
<text x="86.7" y="87.1" transform="rotate(-90 86.7 87.1)">2</text>
<text x="353.7" y="86.1">10</text>
<text x="354.3" y="88.6">9</text>
<text x="354.3" y="93.7">7</text>
<text x="354.3" y="91.2">8</text>
<text x="354.3" y="101.3">4</text>
<text x="354.3" y="98.8">5</text>
<text x="354.3" y="96.3">6</text>
<text x="354.3" y="106.4">2</text>
<text x="354.3" y="103.9">3</text>
<text x="84.2" y="112.5" transform="rotate(-90 84.2 112.5)">3</text>
<text x="86.7" y="112.5" transform="rotate(-90 86.7 112.5)">1</text>
<text x="354.3" y="109">1</text>
<text x="62.2" y="119.8">2</text>
<text x="62.2" y="117.2">3</text>
<text x="62.2" y="122.3">1</text>
<text x="353" y="124.8">8</text>
<text x="368.2" y="124.8">7</text>
<text x="353" y="129.9">4</text>
<text x="353" y="127.4">6</text>
<text x="368.2" y="129.9">3</text>
<text x="368.2" y="127.4">5</text>
<text x="353" y="132.5">2</text>
<text x="368.2" y="132.5">1</text>
<text x="344.6" y="151.2" transform="rotate(-90 344.6 151.2)">4</text>
<text x="347.1" y="151.2" transform="rotate(-90 347.1 151.2)">2</text>
<text x="344.6" y="176.6" transform="rotate(-90 344.6 176.6)">3</text>
<text x="347.1" y="176.6" transform="rotate(-90 347.1 176.6)">1</text>
</g>
<g font-size="1.8" fill="#0000c2">
<text x="372.1" y="77.1" transform="rotate(-90 372.1 77.1)">pins</text>
<text x="372.1" y="84.8" transform="rotate(-90 372.1 84.8)">Pickit3</text>
<text x="81.9" y="99.5" transform="rotate(-90 81.9 99.5)">za</text>
<text x="81.9" y="96.2" transform="rotate(-90 81.9 96.2)">RESET</text>
<text x="81.9" y="106.4" transform="rotate(-90 81.9 106.4)">Taster</text>
<text x="33.7" y="117.9">NO za</text>
<text x="40.8" y="117.9">pogamiranje</text>
<text x="53.7" y="117.9">MCU</text>
<text x="57" y="118.3">NO</text>
<text x="33" y="123.6">NC za</text>
<text x="40.1" y="123.6">normalan</text>
<text x="50.2" y="123.6">rad</text>
<text x="54.5" y="123.6">MCU</text>
<text x="57" y="123.4">NC</text>
</g>
<g font-size="1.8" fill="#006464">
<text x="85.3" y="95.8" transform="rotate(-90 85.3 95.8)">COM_2</text>
<text x="87.9" y="94.4" transform="rotate(-90 87.9 94.4)">NO_2</text>
<text x="93.6" y="107.5" transform="rotate(-90 93.6 107.5)">MCU_reset_button1</text>
<text x="44.3" y="113.9">SLW-883935-2A-D</text>
<text x="45" y="111.4">MCU_slide_switch1</text>
<text x="85.3" y="108.7" transform="rotate(-90 85.3 108.7)">COM_1</text>
<text x="87.9" y="108.7" transform="rotate(-90 87.9 108.7)">NO_1</text>
<text x="91.7" y="114.8" transform="rotate(-90 91.7 114.8)">TS02-66-50-BK-100-SCR-D</text>
<text x="55.6" y="120.9">COM</text>
<text x="356.7" y="126">8</text>
<text x="364.5" y="126">7</text>
<text x="81.2" y="131">R2</text>
<text x="356.7" y="131">4</text>
<text x="356.7" y="128.5">6</text>
<text x="364.5" y="131">3</text>
<text x="364.5" y="128.5">5</text>
<text x="75.8" y="137.4">C_buffer3</text>
<text x="80.6" y="133.3">250</text>
<text x="333" y="134" transform="rotate(-90 333 134)">R4</text>
<text x="335.5" y="135.2" transform="rotate(-90 335.5 135.2)">10K</text>
<text x="356.7" y="133.6">2</text>
<text x="364.5" y="133.6">1</text>
<text x="64.1" y="143.1">10K</text>
<text x="65.4" y="140.6">R3</text>
<text x="79.6" y="139.9">0.1uF</text>
<text x="289.1" y="142.5">10uF</text>
<text x="289.4" y="140.6">C4</text>
<text x="354.8" y="138.7">5-534206-4</text>
<text x="355.2" y="141.2">WiFi_socket1</text>
<text x="84.8" y="148.7" transform="rotate(-90 84.8 148.7)">R1</text>
<text x="87.1" y="148.7" transform="rotate(-90 87.1 148.7)">10K</text>
<text x="345.7" y="160" transform="rotate(-90 345.7 160)">COM_2</text>
<text x="348.2" y="158.6" transform="rotate(-90 348.2 158.6)">NO_2</text>
<text x="345.7" y="172.8" transform="rotate(-90 345.7 172.8)">COM_1</text>
<text x="348.2" y="172.8" transform="rotate(-90 348.2 172.8)">NO_1</text>
<text x="353.9" y="171.5" transform="rotate(-90 353.9 171.5)">WiFi_reset_button1</text>
<text x="352" y="179" transform="rotate(-90 352 179)">TS02-66-50-BK-100-SCR-D</text>
<text x="144.8" y="197.7">0.1uF</text>
<text x="147.3" y="193.3">C_buffer1</text>
<text x="280.9" y="195.2">C_buffer2</text>
<text x="284.7" y="192.9">0.1uF</text>
<text x="153.3" y="221.7" transform="rotate(-90 153.3 221.7)">EDGE_P3</text>
<text x="166" y="221.7" transform="rotate(-90 166 221.7)">EDGE_P4</text>
<text x="168.5" y="221.7" transform="rotate(-90 168.5 221.7)">EDGE_P5</text>
<text x="171" y="221.7" transform="rotate(-90 171 221.7)">EDGE_P6</text>
<text x="173.6" y="221.7" transform="rotate(-90 173.6 221.7)">EDGE_P7</text>
<text x="186.3" y="221.7" transform="rotate(-90 186.3 221.7)">EDGE_P8</text>
<text x="188.8" y="221.7" transform="rotate(-90 188.8 221.7)">EDGE_P9</text>
<text x="155.8" y="223.9" transform="rotate(-90 155.8 223.9)">EDGE_P0_1</text>
<text x="158.3" y="223.9" transform="rotate(-90 158.3 223.9)">EDGE_P0_2</text>
<text x="160.9" y="223.9" transform="rotate(-90 160.9 223.9)">EDGE_P0_3</text>
<text x="163.4" y="223.9" transform="rotate(-90 163.4 223.9)">EDGE_P0_4</text>
<text x="176.1" y="223.9" transform="rotate(-90 176.1 223.9)">EDGE_P1_1</text>
<text x="178.7" y="223.9" transform="rotate(-90 178.7 223.9)">EDGE_P1_2</text>
<text x="181.2" y="223.9" transform="rotate(-90 181.2 223.9)">EDGE_P1_3</text>
<text x="183.7" y="223.9" transform="rotate(-90 183.7 223.9)">EDGE_P1_4</text>
<text x="191.4" y="222.9" transform="rotate(-90 191.4 222.9)">EDGE_P10</text>
<text x="193.9" y="222.9" transform="rotate(-90 193.9 222.9)">EDGE_P11</text>
<text x="196.4" y="222.9" transform="rotate(-90 196.4 222.9)">EDGE_P12</text>
<text x="199" y="223.9" transform="rotate(-90 199 223.9)">EDGE_P2_1</text>
<text x="201.5" y="223.9" transform="rotate(-90 201.5 223.9)">EDGE_P2_2</text>
<text x="204.1" y="223.9" transform="rotate(-90 204.1 223.9)">EDGE_P2_3</text>
<text x="206.6" y="223.9" transform="rotate(-90 206.6 223.9)">EDGE_P2_4</text>
<text x="209.1" y="222.9" transform="rotate(-90 209.1 222.9)">EDGE_P13</text>
<text x="211.7" y="222.9" transform="rotate(-90 211.7 222.9)">EDGE_P14</text>
<text x="214.2" y="222.9" transform="rotate(-90 214.2 222.9)">EDGE_P15</text>
<text x="216.8" y="222.9" transform="rotate(-90 216.8 222.9)">EDGE_P16</text>
<text x="219.3" y="224.9" transform="rotate(-90 219.3 224.9)">EDGE_3V3_1</text>
<text x="221.8" y="224.9" transform="rotate(-90 221.8 224.9)">EDGE_3V3_2</text>
<text x="224.4" y="224.9" transform="rotate(-90 224.4 224.9)">EDGE_3V3_3</text>
<text x="226.9" y="224.9" transform="rotate(-90 226.9 224.9)">EDGE_3V3_4</text>
<text x="229.5" y="224.9" transform="rotate(-90 229.5 224.9)">EDGE_3V3_5</text>
<text x="232" y="224.9" transform="rotate(-90 232 224.9)">EDGE_3V3_6</text>
<text x="234.5" y="222.9" transform="rotate(-90 234.5 222.9)">EDGE_P19</text>
<text x="237.1" y="222.9" transform="rotate(-90 237.1 222.9)">EDGE_P20</text>
<text x="239.6" y="225.3" transform="rotate(-90 239.6 225.3)">EDGE_GND_1</text>
<text x="242.2" y="225.3" transform="rotate(-90 242.2 225.3)">EDGE_GND_2</text>
<text x="244.7" y="225.3" transform="rotate(-90 244.7 225.3)">EDGE_GND_3</text>
<text x="247.2" y="225.3" transform="rotate(-90 247.2 225.3)">EDGE_GND_4</text>
<text x="249.8" y="225.3" transform="rotate(-90 249.8 225.3)">EDGE_GND_5</text>
<text x="252.3" y="226.5" transform="rotate(-90 252.3 226.5)">EDGE_GND_16</text>
</g>
</svg>
